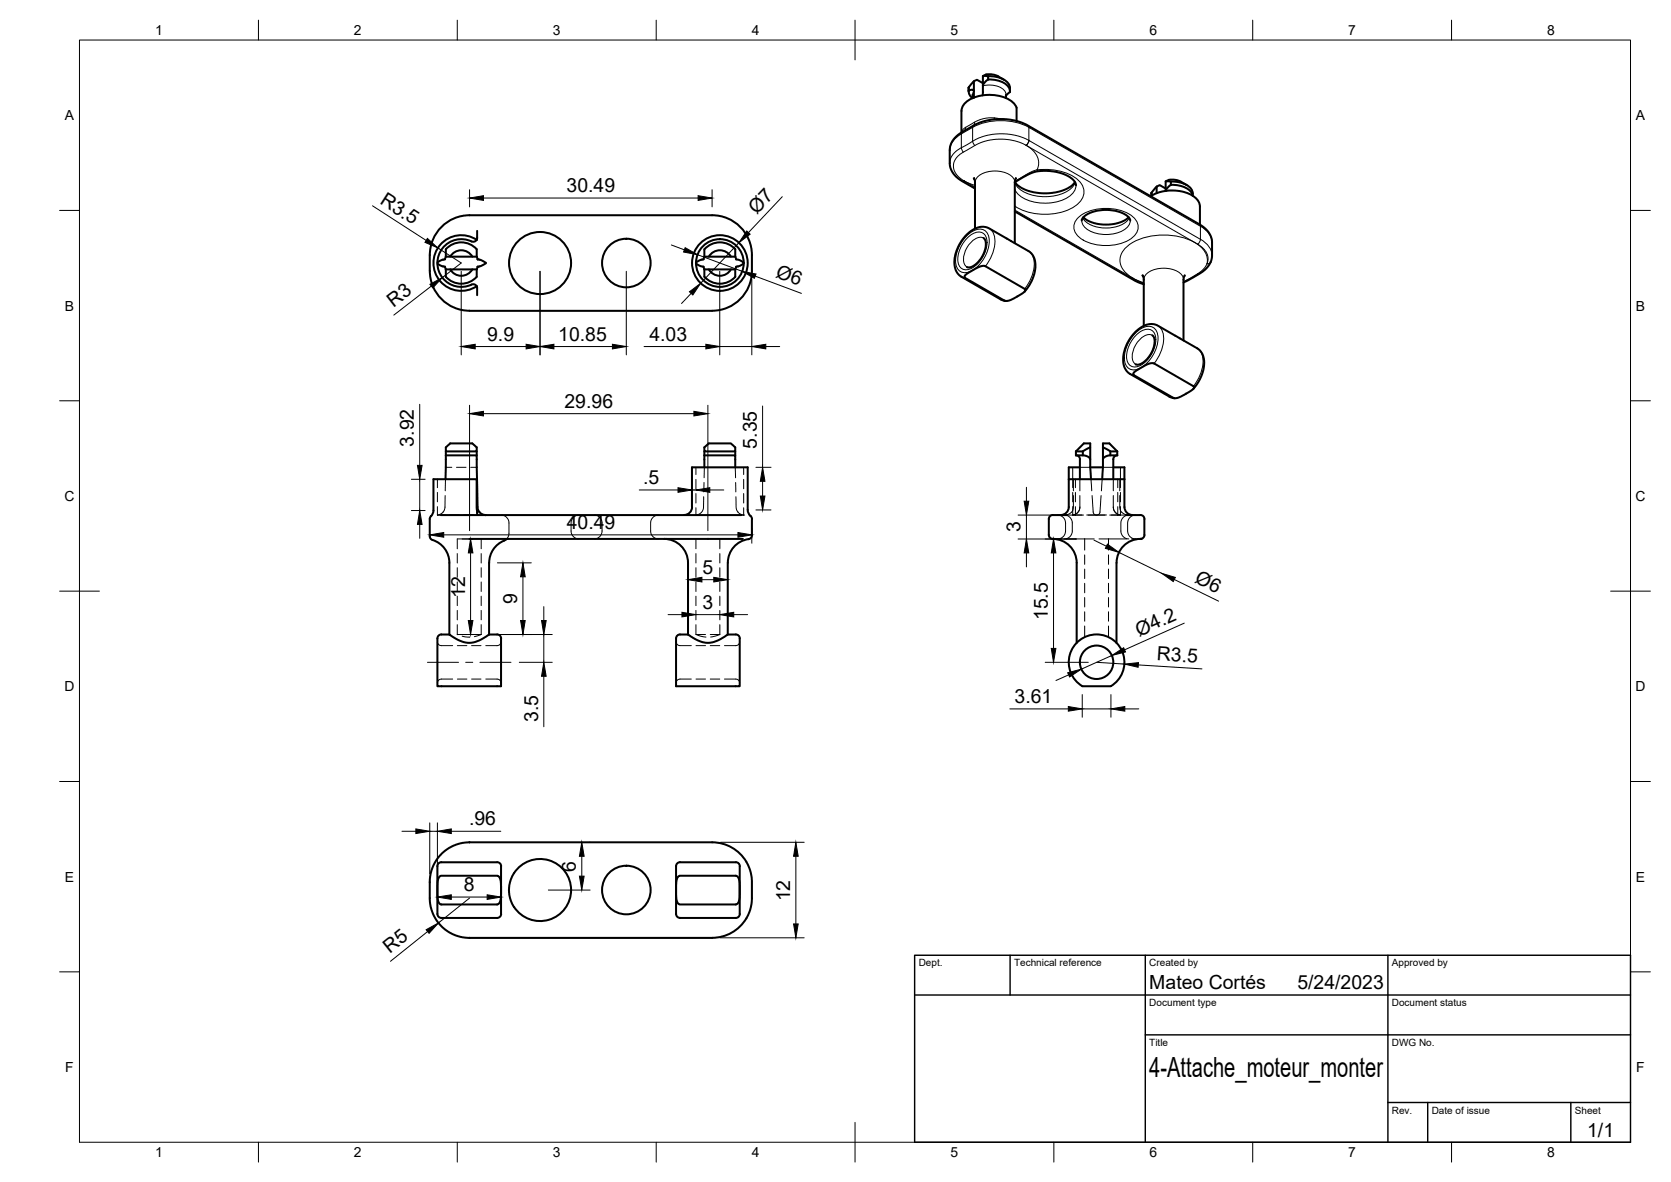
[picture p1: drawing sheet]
<svg xmlns="http://www.w3.org/2000/svg" width="420mm" height="297mm" viewBox="0 0 420 297" stroke-linecap="round" stroke-linejoin="round" font-family="sans-serif">
<!-- layer: Hidden -->
<g fill="none" stroke="#000" stroke-width=".25">
<path d="M112.1 117.4h1.5M114.8 117.4h2.4M118.4 117.4h1.5M175 117.4v1.9M177.1 117.4l-.1 2.7M184.9 117.4l.1 2.7M187 117.4v1.9M269.7 117.4v5.1M271.5 117.4h2.6M277.3 117.4h2.6M281.7 117.4v5.1M110 129.4h.9"/>
<path d="M110 129.4h1.9M110 120.4v2.2M110 123.7v2.4M110 127.3v2.1M111.9 124.5l-.1 3.6-.7 .9-1.1 .4M112 120.4v2.9M113.1 129.4h2.4M115 139.1v2.4M116.6 129.4h2.5M118 135.4h-3v2.5M121 135.4v2.5M121 139.1v2.4"/>
<path d="M126 129.4a1.97 1.97 0 0 1 2 2v3l-.7 1.1M145.6 129.4a1.95 1.95 0 0 0-2 2v2a1.97 1.97 0 0 0 2 2M149.4 129.4a2 2 0 0 1 2 2v2a1.97 1.97 0 0 1-2 2M165.6 129.4a1.97 1.97 0 0 0-2 2v2a1.97 1.97 0 0 0 2 2M175 120.5v2.3M175 124v2.4M175 135.4v2.5M175 139.1v2.4M176.9 124.8l-.2 3.4-.7 .9-1 .3v-1.8M177 121.2v2.4M181 135.4v2.5M181 139.1v2.4"/>
<path d="M185 121.2v2.4M185 124.8l.2 3.3 .7 .9 1.1 .4M186.4 129.4h.6M187 129.4h.1M187 120.5v2.3M187 124v2.4M187 127.6v1.8M264.7 135.4h2.2M265.9 129.4a2 2 0 0 1 2 2v2a1.97 1.97 0 0 1-2 2M268.1 135.4h4.6M268.3 129.4h4.1M269.7 129.4h2.3"/>
<path d="M269.7 123.7v2.4M269.7 127.3v2.1M269.9 124.5v3l-.2 .8-.9 .9-1.1 .2a2 2 0 0 1 1.9 2v2a1.97 1.97 0 0 1-2 2M269.9 120.4v2.9M270.3 129.4h.1M270.4 120.4v2.2M270.4 123.7v2.4M270.4 127.3v2.1M271.5 127.4a2 2 0 0 1-1.8 2M271.5 127.4a2.02 2.02 0 0 1-1.8 2M271.5 120.4v2.9M271.5 124.5v2.9"/>
<path d="M272.7 135.4h2.4M272.7 135.4v2.8M272.7 139.5v2.3M273.2 129.4h2.3M273.6 129.4h2.1M274.3 120.4l.2 2.9M274.6 124.5l.3 4.3 .3 .5 .5 .1M275.7 129.4h.1M275.8 129.4h2M275.9 129.4h2.3M276.3 135.4h2.4M276.9 124.5l-.3 4.3-.3 .5-.5 .1"/>
<path d="M277.1 120.4l-.2 2.9M278.7 135.4h4.6M278.7 135.4v2.8M278.7 139.5v2.3M279 129.4h2.1M279.4 129.4h2.3M279.9 127.4a2 2 0 0 0 1.8 2M279.9 127.4a2.02 2.02 0 0 0 1.8 2M279.9 120.4v2.9M279.9 124.5v2.9M281.1 120.4v2.2M281.1 123.7v2.4"/>
<path d="M281.1 127.3v2.1M281.1 129.4h2M281.2 129.4h-.1M281.6 124.5v3l.1 .8 .9 .9 1.2 .2a2 2 0 0 0-2 2v2a1.97 1.97 0 0 0 2 2M281.6 120.4v2.9M281.7 123.7v2.4M281.7 127.3v2.1M284.5 135.4h2.2M285.5 129.4a2 2 0 0 0-2 2v2a1.97 1.97 0 0 0 2 2M115 159.5h.1M115 142.7v2.4M115 146.2v2.4"/>
<path d="M115 149.8v2.4M115 153.4v2.4M115 157v2.5M115 159.5h2.4M116.2 159.9l1.9 .2M118.6 159.5h2.4M121 159.5l-1.7 .5M121 142.7v2.4M121 146.2v2.4M121 149.8v2.4M121 153.4v2.4M121 157v2.5"/>
<path d="M175 142.7v2.4M175 146.2v2.4M175 149.8v2.4M175 153.4v2.4M175 157v2.5h2.4M175.2 159.5l2.3 .6M178.6 159.5h2.4M181 159.5l-2.3 .6M181 142.7v2.4M181 146.2v2.4M181 149.8v2.4M181 153.4v2.4"/>
<path d="M181 157v2.5M272.7 143v2.4M272.7 146.6v2.4M272.7 150.2v2.3M272.7 153.7v2.4M272.7 157.3v2.8M278.7 143v2.4M278.7 146.6v2.4M278.7 150.2v2.3M278.7 153.7v2.4M278.7 157.3v2.8M110 161.3a1 1 0 0 0 1 .9h2.8"/>
<path d="M113.8 170.7h-2.8a1 1 0 0 0-1 .9M115 170.7h2.4M115 162.2h2.4M118.6 170.7h2.3M118.6 162.2h2.3M122.2 170.7h2.8a1 1 0 0 1 1 .9M126 161.3a1 1 0 0 1-1 .9h-2.8M170 161.3a1 1 0 0 0 1 .9h2.8M173.8 170.7h-2.8a1 1 0 0 0-1 .9M175 170.7h2.4M175 162.2h2.4M178.6 170.7h2.4"/>
<path d="M178.6 162.2h2.4M182.2 170.7h2.8a1 1 0 0 1 1 .9M186 161.3a1 1 0 0 1-1 .9h-2.8"/>
</g>
<!-- layer: Visible -->
<g fill="none" stroke="#000" stroke-width=".51">
<path d="M247.1 19.1l1.4 .1v.8l-.8 .6-.6 1M248.5 20a5.8 5.8 0 0 1 5.3 2.3l.1 .8-1 1M248.5 19.1a6 6 0 0 1 5.3 2.2l.1 1.7M251 19.2l1.4 .9M251 19.2a3.6 3.6 0 0 0-3.9-.1v4.9M241.7 27.9v5.4M241.8 27.9a4.1 4.1 0 0 1 3-3.4 10.3 10.3 0 0 1 10.1 1.4l.7 1.2v3.3M243.5 22.1v.9M243.6 22.8l.9-.3 .4 .4M243.6 22.8l.1 .8 .8 1.1M243.6 22v.1M244.5 23.8v.9"/>
<path d="M244.9 20.4l-1.3 1.6v.8M244.9 24.5h.1M247.1 20.9l-1.4-.8-.8 .3v4.1M252.9 23.8v.9M120 58l-.2 2.3a7 7 0 0 0-10.8 5.8 7 7 0 0 0 10.9 5.8M179 54.1h-60.9a10 10 0 0 0-10 10 15.2 15.2 0 0 0 1.1 8.7 10 10 0 0 0 8.9 5.3M179.1 54.1a10 10 0 0 1 10 10 15.2 15.2 0 0 1-1.2 8.7 10 10 0 0 1-8.8 5.3M244.9 44.8l.3 .8v11.9M245.2 47.4l-4.3-2.6-1.2-1.2-.6-1-.3-1.3v-3.8l.3-1.4 .7-1.2 1.5-1.3 3.6-2.1 3.2-1.2 2.1-.3h2.8l2.6 .4 2.3 .8 43.7 25.2 1.6 1.2 .8 1 .7 1.6 .1 4.2-.4 1.4-.8 1.3-1.1 1.1-4.9 2.8M247.3 59.8l.5 .7 .1 1.2-.3 1.2-.6 1.5-1 1.4-.9 .8-1.1 .6-.9-.1M255.2 45.9l2.2-1.5 2.5-1.1 1.2-.3 2.1-.1 2.7 .4 1.9 .6 2 1.2 .5 .7 .3 .8M255.2 53.1l30.1 17.4 2.3 .9"/>
<path d="M255.2 45.9v15.2M255.5 44.8l-.3 1.1M270.3 45.8l-1.1 1.1-1.6 .8-2.2 .7-2.1 .2-2.9-.2-2.1-.5-1.8-.9-1.3-1.2M272 55.4l.4-.8 1.2-.9 2-.7 2-.2 2.7 .1 1.4 .4 1.7 .9 .6 .6 .2 .6M272.4 54.6l1 .8 1.3 .6 1.5 .3 1.9 .2 3.1-.5 1.5-.6 1.1-.8M289.3 49.3a10.5 10.5 0 0 1 11.1 .3 3.1 3.1 0 0 1 1.3 2.3v4.6M289.5 48.5v.7M289.5 48.4v.2M290.8 46.9l-1.3 1.6M293.1 47.4l-1.5-.9-.7 .3-.1 1.7M293.1 45.6h1.3M294.4 46.5l-.8 .6-.5 .9v-2.4l.3-.2a3.2 3.2 0 0 1 3.2 .1l1.8 1"/>
<path d="M294.4 45.6v.9M294.4 46.5a5.7 5.7 0 0 1 5.3 2.2l.2 .5M294.4 45.6a6 6 0 0 1 5.3 2.2l.2 .8M299.9 48.6v.6M110 66.3l1.1 .6 .8 .1M111.9 67l.2 .7M112.1 64.5l-.2 .7-.8 .1-1.1 .6M112.1 67.7h7.8M112.1 64.5h7.8M112.1 67.7v1.6a4.7 4.7 0 0 0 5.7 1.7l1.1-.6 1-.8v-1.9M112.1 62.6v1.9M112.1 62.6a5.2 5.2 0 0 1 7.8 0"/>
<path d="M118.1 78.1h60.9M118.8 64.5a3.2 3.2 0 0 0-5.6 0M118.8 67.7a3.2 3.2 0 0 1-5.6 0M119.8 71.9l.2 2.3M119.9 60.2a1.04 1.04 0 0 1-1.3 .5 6 6 0 0 0-8.6 5.7 6 6 0 0 0 8.9 5l.7 .2 .3 .3M119.9 62.6v1.9M119.9 64.5l.2 .7 .8 .1 1.3 .7M120.1 67l-.2 .7M122.2 66.2l-1.3 .7-.8 .1M175 66.2l.9 .6 1 .2M176.9 67l.2 .7M177.1 62.6v1.4a.4 .4 0 0 0 .1 .5 .4 .4 0 0 0 .5 0h7.2"/>
<path d="M177.1 64.5l-.2 .7-1 .2-.9 .6M177.1 62.6a5.2 5.2 0 0 1 7.8 0M183.8 64.5a3.2 3.2 0 0 0-5.6 0M183.8 67.7a3.2 3.2 0 0 1-5.6 0M184.9 67.7h-7.1a.44 .44 0 0 0-.5 0 .44 .44 0 0 0-.2 .4v1.5M184.9 67.7v1.6a3.5 3.5 0 0 1-3.3 2 5.2 5.2 0 0 1-4.5-1.7M184.9 62.6v1.9M184.9 64.5l.2 .7M185.1 65.2l1 .2 .9 .6M185.1 67l-.2 .7M187 66.2l-.9 .6-1 .2M242.7 69.2l3-1.9 1.1-.4 .8-.1 10.1 5.8 .1 .4-.8 .8-2.1 1.2-1.3 .6h-.9l-10.1-5.8-.1-.2z"/>
<path d="M257.6 73.3l1.7-2.5 .9-2.8v-2.5l-.8-1.7-.8-.7-10.2-5.9-1.5-.2-1.7 .4-1.3 .9-1.2 1-1.7 2.6-1 3v1.6l.3 1.4 .6 .9 .7 .7 10.2 5.8 1.1 .3M287.3 69.2l.3 .9v11.8M297.9 69.2l-.3 1v15.4M285.2 93.5l3.2-1.9 .9-.3h.7l10.1 5.8 .1 .3-.8 .8-2.4 1.4-1.1 .4-.7 .1-10.1-5.8-.2-.4zM289.7 84.3l.5 .5 .1 1.4-.3 1.3-.7 1.5-.8 1.2-1.1 .9-1 .5h-.9M300.1 97.7l1.5-2.2 1-2.8 .1-2.6-.8-1.8-.9-.8-10.1-5.8-1.7-.3-1.7 .5-2.1 1.6-1.2 1.5-.8 1.4-.5 1.2-.5 2v1.5l.3 1.1 .6 1 .7 .7 10.1 5.8 1.2 .4M112.1 114.4l-.1 6M112.1 114.4h7.8l.2 13.2 .2 .7 .5 .7 1.4 .4M112.1 112.4l.3-.2a1.86 1.86 0 0 1 1.9-.8h2.9a2.24 2.24 0 0 1 2.7 1.3v.7h-7.8zM112.1 113.4v1M119.9 113.4v1M177.1 114.4v3"/>
<path d="M177.1 114.4h7.8v3M177.1 112.4l.3-.2a1.87 1.87 0 0 1 1.9-.8h2.9a2.3 2.3 0 0 1 2.7 1.2v.8h-7.8zM177.1 113.4v1M184.9 113.4v1M270.5 114.4l2.5 .1 .9 .5 .2 .4M270.5 113.4l2-2h1.6v6M270.5 113.4v1M270.5 114.4a1.01 1.01 0 0 1 1 1v5M271.5 117.4h-2.8v10a2 2 0 0 1-2 2M272.3 113.4v1M274.1 117.4l.2 3M274.1 117.4h3.2"/>
<path d="M274.1 112.4l-.8 .4a3.1 3.1 0 0 1-2.6 .6h-.2M277.3 112.4l.9 .4a3.1 3.1 0 0 0 2.6 .6h.1M279.2 113.4v1M279.9 117.4h2.8v10a2.04 2.04 0 0 0 2 2M280.9 114.4l-2.5 .1-.8 .5-.3 .4M280.9 113.4l-2-2h-1.6v6l-.2 3M280.9 113.4v1M280.9 114.4a1.01 1.01 0 0 0-1 1v5M108.4 129.6l-.3 .8v4.4a1.01 1.01 0 0 0 .7 .9 6 6 0 0 1 4.2 5.7v18.1M110.9 129.4h75.5M118 135.4h68.8M120 129.4l-.2-9h-10.8v7.9l-.2 .7-.4 .7"/>
<path d="M127.3 135.5a6.6 6.6 0 0 0-4.3 5.9M127.6 135.4l-.3 .1M167 135.4a6 6 0 0 1 6 6v18.1M188 128.1l.1 .7 .6 .9M188 128.2v-10.8h-14v10a1.96 1.96 0 0 1-2 2M188.6 129.6l.5 .8v4.1M189.1 134.5a1 1 0 0 1-.9 1 6 6 0 0 0-5.2 5.9v18.1M263.7 134.4a1.01 1.01 0 0 0 1 1 6 6 0 0 1 6 6v20.2M268.3 129.4h-2.4a2.11 2.11 0 0 0-2.1 .6l-.1 4.4M268.7 120.4h14M283.1 129.4h2.5a2.16 2.16 0 0 1 2.1 .6l.1 .4M287.7 130.4v4"/>
<path d="M287.8 134.4a1.01 1.01 0 0 1-1 1 6 6 0 0 0-6 6l-.1 20.2M111 159.5h2M111 159.4a1.4 1.4 0 0 0-1 1.7v11.4h16v-12M113 159.5l2.4 1.4 2.3 .7 1.5-.2 .9-.3 2.9-1.6M123 159.5h2M123 141.4v18.1M125 159.4a1.01 1.01 0 0 1 1 1M171 159.5h2M171 159.4a1.4 1.4 0 0 0-1 1.7v11.4h16v-11a2.01 2.01 0 0 0-.6-2l-.4-.1M173 159.5l2.4 1.4 2.3 .7 2.3-.5 3-1.6M183 159.5h2M270.8 161.4a7 7 0 0 1 10.5 .8 7 7 0 0 1-2.2 10.3h-6.8a6.9 6.9 0 0 1-1.5-11.1z"/>
<path d="M111 216.7h14M111 216.7a1.4 1.4 0 0 0-1 1.7v10.2a1.92 1.92 0 0 0 .6 2l.4 .1M118 211.7l-1.8 .1-1.4 .4-1.7 .8-1.8 1.3-1.2 1.3-1 1.6-.6 1.6-.4 1.6v6l.3 1.7 .5 1.6 .9 1.6 1.5 1.8 1.6 1.2 1.6 .8 1.7 .4 1.6 .2h61.2M118.1 211.7h60.9M118.1 211.7h-.1M125 216.7a1.01 1.01 0 0 1 1 1M126 217.7v12M170.3 217l.7-.3h14a1.41 1.41 0 0 1 1 1.7v10.2a1.96 1.96 0 0 1-.6 2l-14.4 .1a1.37 1.37 0 0 1-1-1.7v-11.3zM179.1 211.7a10.1 10.1 0 0 1 9.9 8.7v6.3l-.4 2-.9 2.1M110.4 220.4l.5-.3h14.3l.5 .7 .3 1.2v3.3l-.3 1.3-.6 .7h-14.3l-.5-.6-.3-1.2v-3.8zM111 230.7h14M118 235.7h.1"/>
<path d="M126 229.7a1.01 1.01 0 0 1-1 1M129.3 227.9a7.8 7.8 0 0 0 12.8 .3 7.8 7.8 0 0 0-4.4-12.1 7.8 7.8 0 0 0-9.7 8.4l.5 1.9 .8 1.6M170.5 220.4l.4-.3h14.3l.5 .5 .3 1.3v3.6l-.3 1.2-.6 .6h-14.3l-.6-.9-.2-1.5 .1-3.4zM187.7 230.8a10 10 0 0 1-8.6 4.9"/>
<circle cx="135.8" cy="66.1" r="7.8"/>
<circle cx="157.5" cy="66.1" r="6.1"/>
<circle cx="181" cy="66.1" r="6"/>
<circle cx="181" cy="66.1" r="7"/>
<circle cx="275.7" cy="166.4" r="4.2"/>
<circle cx="157.5" cy="223.7" r="6.1"/>
</g>
<g fill="#000">
<circle cx="264.7" cy="135.5" r=".25"/>
<circle cx="264.7" cy="135.4" r=".25"/>
<circle cx="286.7" cy="135.4" r=".25"/>
<circle cx="286.7" cy="135.5" r=".25"/>
</g>
<!-- layer: Visible Narrow -->
<g fill="none" stroke="#000" stroke-width=".25">
<path d="M241.8 37.1l.4 1.1M242 33.2l-.2 .4a5 5 0 0 0-3 4.1M242.8 32l-.4 1M244.6 32l-2.9 1.6v3.5l-1.1 .7-1 1-.6 1-.2 1.2M244.6 32v3.5l-2.9 1.6M244.6 35.5l.5 1.1M244.8 31.6l-.2 .4M244.9 22.9l-.3 .9M245 30.7v.7M247.1 21.6a5.6 5.6 0 0 1 5.6 1.4l.3 .8M250 29.6l-2.3 .1-2.3 .8-2.8 1.6-.6 .6-.2 .6M251.5 29.9l-1.5-.3v.4"/>
<path d="M258 36.5l-2.1-.9-2.1-.5h-3.9l-3.5 .8-4.3 2.4-1 .7-.9 1.1-.4 .8-.1 1.1 .3 1 .5 .9 1.9 1.6M258 36.5h.1M258 36.5l42.4 24.4M258.5 31.6l.2 .4a15.6 15.6 0 0 0-14.1 0M258.7 35.3l-1.4-.7-2-.6-2-.3-2.1-.1-3.5 .5-1.6 .6-1.5 .8M258.7 35.2l-.2 .8-.5 .5M258.7 32l43.1 24.9v3.2l-43.1-24.8zM258.7 35.3l-.2 .7-.5 .5a4.8 4.8 0 0 1 2.8 6.2M242.4 45.4l.1 .1M242.4 45.5h-.5h.6M242.4 45.5l2.8 1.1M242.4 45.5l2.8 1.5"/>
<path d="M243.2 59.2a3.8 3.8 0 0 1 4.6-1.2 4.5 4.5 0 0 1 .5 5.1 8.2 8.2 0 0 1-5.3 5.4 2.47 2.47 0 0 1-2.7-3 9.5 9.5 0 0 1 2.9-6.3zM243.2 59.8a3.4 3.4 0 0 1 3.9-1.2 3.5 3.5 0 0 1 .9 4 7.2 7.2 0 0 1-4.9 5.2 2.2 2.2 0 0 1-2.3-2.6 8.1 8.1 0 0 1 2.4-5.4zM245.2 45.9a3.4 3.4 0 0 1 3-2.7 6.7 6.7 0 0 1 6.6 1.5l.4 1.2M247.3 59.8a2.85 2.85 0 0 0-3.2 1.1 5.7 5.7 0 0 0-1.6 5.4l.6 .8M248.7 57.4a4.2 4.2 0 0 1 1.3 4.6l-.9 2.9-1.3 2M255.2 52.8l29.6 17.1M260.7 42.7a13.2 13.2 0 0 1 10.7 2.8 3.8 3.8 0 0 1-.6 6 14.8 14.8 0 0 1-15.6 .3M260.8 42.7l-2.1 .8-3.5 2M260.8 42.7l.2 .3M270.4 45.9a6.8 6.8 0 0 1-5.5 3.4 10.8 10.8 0 0 1-9-2.2l-.7-1.1M270.6 46.6a4.5 4.5 0 0 1-3.7 3.8 11.6 11.6 0 0 1-10.9-1.6l-.8-1.2M270.9 55a11.4 11.4 0 0 1 11-2.1 5.3 5.3 0 0 1 4.3 4.1 4.5 4.5 0 0 1-3.3 3.8 12.4 12.4 0 0 1-11.4-1 3.1 3.1 0 0 1-.6-4.8z"/>
<path d="M272 55.4a3.7 3.7 0 0 0 3 3.1 9.1 9.1 0 0 0 8.4-1.3l.7-1.2 .1-.6M272.2 54.8a7 7 0 0 0 6.9 2.5 6.3 6.3 0 0 0 4.9-2.5M293.8 47.9h1.8M301.6 56.4l.2 .4a5 5 0 0 1 3 4.1M241.7 69.5l1 .3M251.6 75.2l1 .3M258.6 63.1a4.2 4.2 0 0 1 1.3 4.6l-1 2.9-1.2 2M284.8 69.9l2.8 1.3M284.8 69.9l2.8 1.1M285.6 70.3l-.5 .1M287.6 70.3a3.4 3.4 0 0 1 3-2.7 6.7 6.7 0 0 1 6.6 1.6l.4 1.1M298.4 70.4h.4"/>
<path d="M300.4 60.9a5.1 5.1 0 0 1 3.1 5.4M300.4 60.9a16.8 16.8 0 0 0-16.6 .7 4.4 4.4 0 0 0 0 7.6l1 .7M300.4 60.9l.7 .4M301.1 61.4a3.9 3.9 0 0 1 2.4 4.9M301.1 61.4l.5-.6 .2-.7a5 5 0 0 1 3 4.1M301.2 68.8l-3.6 1.9M301.2 68.7l.4 .1M303.5 66.3l-.9 1.4-1.4 1.1M304.4 65.9l-.3 .3-.6 .1M284.2 94l.9 .3M285.6 83.6a3.8 3.8 0 0 1 4.6-1.2 4.5 4.5 0 0 1 .5 5.2 8.2 8.2 0 0 1-5.2 5.3 2.47 2.47 0 0 1-2.8-3 9.5 9.5 0 0 1 2.9-6.3zM285.7 84.2a3.4 3.4 0 0 1 3.8-1.2 3.5 3.5 0 0 1 .9 4 7.2 7.2 0 0 1-4.9 5.2 2.2 2.2 0 0 1-2.2-2.6 8.1 8.1 0 0 1 2.4-5.4z"/>
<path d="M289.7 84.3a2.85 2.85 0 0 0-3.2 1.1 5.7 5.7 0 0 0-1.6 5.4l.6 .7M291.1 81.8a4.2 4.2 0 0 1 1.4 4.7l-1 2.8-1.3 2M294.1 99.7l.9 .3M301 87.5a4.2 4.2 0 0 1 1.4 4.7l-1 2.8-1.3 2"/>
</g>
<!-- layer: BORDER -->
<g fill="none" stroke="#000" stroke-width=".25">
<path d="M20 10.1h390v276.9h-390zM65 5.1v5M115 5.1v5M165 5.1v5M215 5.1v10M265 5.1v5M315 5.1v5M365 5.1v5M15 52.9h5M410 52.9h5M15 100.7h5M410 100.7h5"/>
<path d="M15 148.6h10M405 148.6h10M15 196.4h5M410 196.4h5M15 244.2h5M410 244.2h5M65 287v5M115 287v5M165 287v5M215 282.1v9.9M265 287v5M315 287v5"/>
<path d="M365 287v5"/>
</g>
<!-- layer: TITLEBLOCK -->
<path d="M230 240.1h180v46.9h-180zM230 250h180M254 240.1v9.9M288 240.1v46.9M349 240.1v46.9M288 260.1h122M349 277.1h61M359 277.1v9.9M395 277.1v9.9" fill="none" stroke="#000" stroke-width=".36"/>
<!-- layer: FD_Dimensions -->
<g fill="none" stroke="#000" stroke-width=".25">
<path d="M93.7 51.7l13.4 8.7M118.1 47.7v4.3M121.6 49.8h53.9M179 47.7v4.3M196.7 49.4l-8.5 9M108.5 71.9l-9.5 7.3M110.1 62.3l5.9 3.8-4.8 3.7M116 68.2v21M135.8 68.2v21M157.5 68.2v21M168.8 61.6l3.3 1.2M173.8 73.7l-2.4 2.6"/>
<path d="M175.4 64l11.2 4.2M181 68.2v21M185.8 61l-9.6 10.2M189 70.2v19M189.9 69.4l11.6 4.3M119.5 87.1h12.8M139.3 87.1h14.7M161.9 87.1h15.6M181 87.1h8M192.6 87.1h3.4M105.5 101.6v15.4M118.1 101.8v31.6"/>
<path d="M121.6 104h52.9M178 101.8v31.6M190.1 117.4h3.8M191.7 102v15.4M103.4 128.3h3.5M103.4 120.4h3.5M105.5 120.4v7.9M105.5 131.8v3.5M111.6 134.4h73.9M116.2 135.5h2.7M118.3 138.9v17M160.7 123.1h9.8"/>
<path d="M174 123.1h1M178.5 123.1h3.5M189 132.6v3.9M190.1 128.2h3.8M191.7 121v3.7M256 135.5h14.6M256 129.4h12.3M258.1 122.5v3.4M258.1 129.4v6.1M258.1 138.9v3.6M264.9 138.9v24M275.1 135.7l3.1 1.6"/>
<path d="M281.3 138.8l10.8 5.3M116.2 159.5h2.7M125.1 159.5h13.8M125.1 141.4h8.5M131.5 145v10.9M136.7 152.4v3.5M136.7 159.5v6.9M168 154.5h3.5M175 154.5h6M176.5 145.7h3M184.5 154.5h3.5M295.3 145.6l11.1 5.5"/>
<path d="M297.8 156.6l-15 6.7M130.6 166.4h8.3M136.7 170v12.6M253.9 178.1h14.7M262.8 166.4h10.8M268.7 169.6l-3.2 1.4M272.1 174.5v5.7M272.1 178.1h7.2M275.7 166.4l7 .5M279.3 174.5v5.7M279.6 164.7l-7.7 3.5M282.8 178.1h3.5"/>
<path d="M286.2 167.1l16 1M101.1 208.9h3.5M108.1 206.8v12.8M108.1 208.9h1.9M110 206.8v14.8M113.5 208.9h12.4M146.3 215.2v5M148.2 211.7h.2M181.1 211.7h21.1M200.1 215.2v17M107.5 234.1l-9.3 7.5M110 225.8v1.7"/>
<path d="M113.5 225.4h9M118.1 225.7l-7.8 6.2M126 225.8v1.7M137.9 223.7h10.5M181.1 235.7h21.1"/>
</g>
<g fill="#000" stroke="#000" stroke-width=".25">
<path d="M107.5 59.9l2.6 2.4-3.3-1.4zM118.1 49.8l3.5-.6v1.2zM175.5 49.2l3.5 .6-3.5 .6zM187.8 58l.8 .9-2.8 2.1zM108.1 71.4l3.1-1.6-2.4 2.6zM172.3 62.2l3.1 1.8-3.5-.7zM173.4 73.3l2.8-2.1-2 2.9zM186.6 68.2l3.5 .7-.4 1zM116 87.1l3.5-.6v1.2zM132.3 86.5l3.5 .6-3.5 .6zM135.8 87.1l3.5-.6v1.2zM154 86.5l3.5 .6-3.5 .6z"/>
<path d="M177.5 86.5l3.5 .6-3.5 .6zM189 87.1l3.6-.6v1.2zM105 117h1.1l-.6 3.4zM118.1 104l3.5-.6v1.1zM174.5 103.4l3.5 .6-3.5 .5zM105.5 128.3l.6 3.5h-1.1zM108.1 134.4l3.5-.6v1.2zM118.3 135.5l.6 3.4h-1.1zM170.5 122.6l3.5 .5-3.5 .6zM175 123.1l3.5-.5v1.1zM185.5 133.8l3.5 .6-3.5 .6zM191.2 124.7h1.1l-.6 3.5z"/>
<path d="M191.7 117.4l.6 3.6h-1.1zM258.1 135.5l.6 3.4h-1.2zM257.5 125.9h1.2l-.6 3.5zM264.9 135.5l.6 3.4h-1.2zM278.4 136.7l2.9 2.1-3.4-1zM117.8 155.9h1.1l-.6 3.6zM131.5 141.4l.6 3.6h-1.2zM130.9 155.9h1.2l-.6 3.6zM136.2 155.9h1.1l-.6 3.6zM171.5 153.9l3.5 .6-3.5 .5zM173 145.7l3.5-.6v1.1zM179.5 145.1l3.5 .6-3.5 .5z"/>
<path d="M181 154.5l3.5-.6v1.1zM292.1 144.1l3.4 1-.5 1zM136.7 166.4l.6 3.6h-1.1zM264.3 162.9h1.2l-.6 3.5zM268.5 169.1l3.4-.9-3 1.9zM268.6 177.6l3.5 .5-3.5 .6zM279.6 164.7l2.9-1.9 .5 1zM279.3 178.1l3.5-.5v1.1zM282.7 166.9l3.6-.4-.1 1.2zM104.6 208.3l3.5 .6-3.5 .6zM110 208.9l3.5-.6v1.2zM146.3 211.7l.6 3.5h-1.2z"/>
<path d="M200.1 211.7l.6 3.5h-1.2zM107.1 233.6l3.2-1.7-2.4 2.7zM110 225.4l3.5-.5v1.1zM122.5 224.9l3.5 .5-3.5 .6zM145.7 220.2h1.2l-.6 3.5zM199.5 232.2h1.2l-.6 3.5z"/>
</g>
<!-- layer: Smart Centers -->
<path d="M107.5 166.4h7.8M117.1 166.4h1.8M120.7 166.4h7.8" fill="none" stroke="#000" stroke-width=".25"/>
<text font-size="7" x="289" y="270.6">4-Attache_moteur_monter</text>
<g font-size="4.9">
<text x="95.3" y="51" transform="rotate(33 95.3 51)">R3.5</text>
<text x="142.5" y="48.3">30.49</text>
<text x="190.3" y="54" transform="rotate(-47 190.3 54)">Ø7</text>
<text x="194.8" y="69.6" transform="rotate(20 194.8 69.6)">Ø6</text>
<text x="98.9" y="77.4" transform="rotate(-38 98.9 77.4)">R3</text>
<text x="122.5" y="85.6">9.9</text>
<text x="140.4" y="85.6">10.85</text>
<text x="163.3" y="85.6">4.03</text>
<text x="141.9" y="102.5">29.96</text>
<text x="104.1" y="112.3" transform="rotate(-90 104.1 112.3)">3.92</text>
<text x="190.3" y="112.8" transform="rotate(-90 190.3 112.8)">5.35</text>
<text x="161.7" y="121.7">.5</text>
<text x="142.5" y="133">40.49</text>
<text x="256.6" y="133.8" transform="rotate(-90 256.6 133.8)">3</text>
<text x="176.6" y="144.2">5</text>
<text x="300.2" y="146.3" transform="rotate(26 300.2 146.3)">Ø6</text>
<text x="116.9" y="150.3" transform="rotate(-90 116.9 150.3)">12</text>
<text x="130" y="151.8" transform="rotate(-90 130 151.8)">9</text>
<text x="176.6" y="153">3</text>
<text x="263.5" y="155.9" transform="rotate(-90 263.5 155.9)">15.5</text>
<text x="286.4" y="160" transform="rotate(-24 286.4 160)">Ø4.2</text>
<text x="290.8" y="165.9" transform="rotate(4 290.8 165.9)">R3.5</text>
<text x="255.1" y="176.7">3.61</text>
<text x="135.3" y="181.4" transform="rotate(-90 135.3 181.4)">3.5</text>
<text x="117.9" y="207.4">.96</text>
<text x="144.8" y="219" transform="rotate(-90 144.8 219)">6</text>
<text x="116.6" y="224">8</text>
<text x="198.7" y="226.5" transform="rotate(-90 198.7 226.5)">12</text>
<text x="98" y="239.8" transform="rotate(-39 98 239.8)">R5</text>
<text x="289" y="248.5">Mateo Cortés</text>
<text x="326.2" y="248.5">5/24/2023</text>
<text x="399.1" y="285.7">1/1</text>
</g>
<g font-size="3.5">
<text x="39" y="8.8">1</text>
<text x="89" y="8.8">2</text>
<text x="139" y="8.8">3</text>
<text x="189" y="8.8">4</text>
<text x="239" y="8.8">5</text>
<text x="289" y="8.8">6</text>
<text x="339" y="8.8">7</text>
<text x="389" y="8.8">8</text>
<text x="16.3" y="30.2">A</text>
<text x="411.3" y="30.2">A</text>
<text x="16.3" y="78">B</text>
<text x="411.3" y="78">B</text>
<text x="16.2" y="125.9">C</text>
<text x="411.2" y="125.9">C</text>
<text x="16.2" y="173.7">D</text>
<text x="411.2" y="173.7">D</text>
<text x="16.3" y="221.6">E</text>
<text x="411.3" y="221.6">E</text>
<text x="16.4" y="269.4">F</text>
<text x="411.4" y="269.4">F</text>
<text x="39" y="290.8">1</text>
<text x="89" y="290.8">2</text>
<text x="139" y="290.8">3</text>
<text x="189" y="290.8">4</text>
<text x="239" y="290.8">5</text>
<text x="289" y="290.8">6</text>
<text x="339" y="290.8">7</text>
<text x="389" y="290.8">8</text>
</g>
<g font-size="2.5">
<text x="231" y="242.9">Dept.</text>
<text x="255" y="242.9">Technical reference</text>
<text x="289" y="242.9">Created by</text>
<text x="350" y="242.9">Approved by</text>
<text x="289" y="252.8">Document type</text>
<text x="350" y="252.8">Document status</text>
<text x="289" y="262.9">Title</text>
<text x="350" y="262.9">DWG No.</text>
<text x="350" y="279.9">Rev.</text>
<text x="360" y="279.9">Date of issue</text>
<text x="396" y="279.9">Sheet</text>
</g>
</svg>
